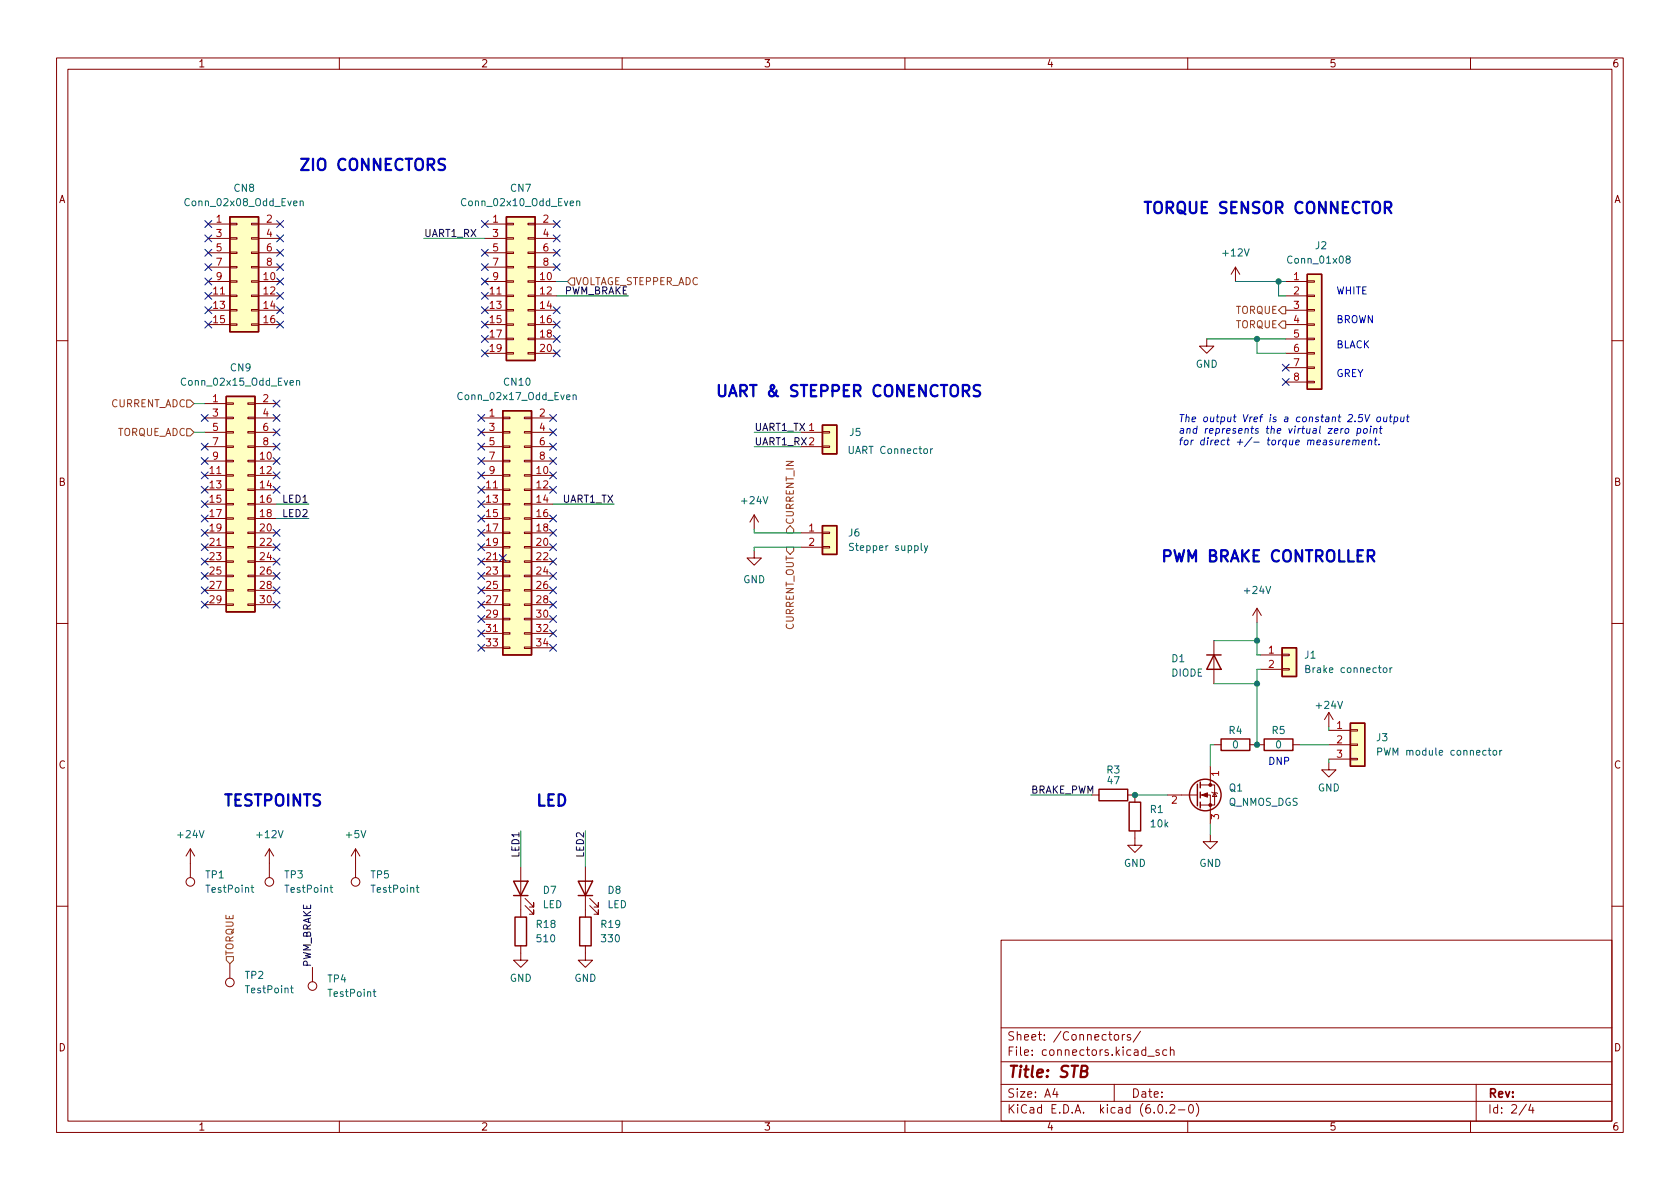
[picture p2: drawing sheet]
<svg xmlns="http://www.w3.org/2000/svg" width="297mm" height="210mm" viewBox="0 0 297 210" stroke-linecap="round" stroke-linejoin="round" font-family="sans-serif">
<g fill="none" stroke="#840000" stroke-width=".18">
<path d="M10 10.2h277v190.1h-277zM12 12.2h273v186.1h-273zM60 10.2v2M110 10.2v2M160 10.2v2M210 10.2v2M260 10.2v2M36.8 39.6h3.8M40.6 39.5h1.3v.2h-1.3zM44.4 39.5h1.3v.2h-1.3zM45.7 39.6h3.8M85.7 39.6h3.8"/>
<path d="M89.5 39.5h1.3v.2h-1.3zM93.3 39.5h1.3v.2h-1.3zM94.6 39.6h3.8M36.8 49.8h3.8M36.8 52.3h3.8M36.8 54.9h3.8M36.8 57.4h3.8M36.8 42.2h3.8M36.8 44.7h3.8M36.8 47.2h3.8M40.6 57.3h1.3v.2h-1.3zM40.6 54.7h1.3v.3h-1.3z"/>
<path d="M40.6 52.2h1.3v.2h-1.3zM40.6 49.7h1.3v.2h-1.3zM40.6 47.1h1.3v.3h-1.3zM40.6 44.6h1.3v.2h-1.3zM40.6 42h1.3v.3h-1.3zM44.4 57.3h1.3v.2h-1.3zM44.4 54.7h1.3v.3h-1.3zM44.4 52.2h1.3v.2h-1.3zM44.4 49.7h1.3v.2h-1.3zM44.4 47.1h1.3v.3h-1.3zM44.4 44.6h1.3v.2h-1.3zM44.4 42h1.3v.3h-1.3z"/>
<path d="M45.7 49.8h3.8M45.7 52.3h3.8M45.7 54.9h3.8M45.7 57.4h3.8M45.7 42.2h3.8M45.7 44.7h3.8M45.7 47.2h3.8M85.7 49.8h3.8M85.7 52.3h3.8M85.7 54.9h3.8M85.7 57.4h3.8M85.7 42.2h3.8"/>
<path d="M85.7 44.7h3.8M85.7 47.2h3.8M85.7 59.9h3.8M89.5 59.8h1.3v.3h-1.3zM89.5 57.3h1.3v.2h-1.3zM89.5 54.7h1.3v.3h-1.3zM89.5 52.2h1.3v.2h-1.3zM89.5 49.7h1.3v.2h-1.3zM89.5 47.1h1.3v.3h-1.3zM89.5 44.6h1.3v.2h-1.3zM89.5 42h1.3v.3h-1.3zM93.3 59.8h1.3v.3h-1.3z"/>
<path d="M93.3 57.3h1.3v.2h-1.3zM93.3 54.7h1.3v.3h-1.3zM93.3 52.2h1.3v.2h-1.3zM93.3 49.7h1.3v.2h-1.3zM93.3 47.1h1.3v.3h-1.3zM93.3 44.6h1.3v.2h-1.3zM93.3 42h1.3v.3h-1.3zM94.6 49.8h3.8M94.6 52.3h3.8M94.6 54.9h3.8M94.6 57.4h3.8M94.6 42.2h3.8"/>
<path d="M94.6 44.7h3.8M94.6 47.2h3.8M94.6 59.9h3.8M213.4 59.9v1.3h1.2l-1.2 1.3-1.3-1.3h1.3M218.4 47.2l-.7 1.3M218.4 47.2v2.6M218.4 47.2l.8 1.3M227.3 49.8h3.8M227.3 52.3h3.8M227.3 54.9h3.8M227.3 57.4h3.8M227.3 59.9h3.8"/>
<path d="M231.1 59.8h1.3v.3h-1.3zM231.1 57.3h1.3v.2h-1.3zM231.1 54.7h1.3v.3h-1.3zM231.1 52.2h1.3v.2h-1.3zM231.1 49.7h1.3v.2h-1.3zM10 60.2h2M36.2 71.4h3.8M36.2 73.9h3.8M36.2 76.4h3.8M36.2 79h3.8M40 78.9h1.3v.2h-1.3zM40 76.3h1.3v.3h-1.3z"/>
<path d="M40 73.8h1.3v.2h-1.3zM40 71.2h1.3v.3h-1.3zM43.8 78.9h1.3v.2h-1.3zM43.8 76.3h1.3v.3h-1.3zM43.8 73.8h1.3v.2h-1.3zM43.8 71.2h1.3v.3h-1.3zM45.1 71.4h3.8M45.1 73.9h3.8M45.1 76.4h3.8M45.1 79h3.8M85.1 73.9h3.8M85.1 76.4h3.8"/>
<path d="M85.1 79h3.8M85.7 62.5h3.8M88.9 78.9h1.3v.2h-1.3zM88.9 76.3h1.3v.3h-1.3zM88.9 73.8h1.3v.2h-1.3zM89.5 62.4h1.3v.2h-1.3zM92.7 78.9h1.3v.2h-1.3zM92.7 76.3h1.3v.3h-1.3zM92.7 73.8h1.3v.2h-1.3zM93.3 62.4h1.3v.2h-1.3zM94 73.9h3.8M94 76.4h3.8"/>
<path d="M94 79h3.8M94.6 62.5h3.8M141.6 76.4h3.8M141.6 79h3.8M145.4 78.9h1.3v.2h-1.3zM145.4 76.3h1.3v.3h-1.3zM227.3 62.5h3.8M227.3 65h3.8M227.3 67.6h3.8M231.1 67.4h1.3v.3h-1.3zM231.1 64.9h1.3v.2h-1.3zM231.1 62.4h1.3v.2h-1.3z"/>
<path d="M285 60.2h2M36.2 81.5h3.8M36.2 84.1h3.8M36.2 86.6h3.8M36.2 89.1h3.8M36.2 91.7h3.8M36.2 94.2h3.8M36.2 96.8h3.8M36.2 99.3h3.8M40 99.2h1.3v.2h-1.3zM40 96.6h1.3v.3h-1.3zM40 94.1h1.3v.3h-1.3z"/>
<path d="M40 91.6h1.3v.2h-1.3zM40 89h1.3v.3h-1.3zM40 86.5h1.3v.2h-1.3zM40 83.9h1.3v.3h-1.3zM40 81.4h1.3v.3h-1.3zM43.8 99.2h1.3v.2h-1.3zM43.8 96.6h1.3v.3h-1.3zM43.8 94.1h1.3v.3h-1.3zM43.8 91.6h1.3v.2h-1.3zM43.8 89h1.3v.3h-1.3zM43.8 86.5h1.3v.2h-1.3zM43.8 83.9h1.3v.3h-1.3z"/>
<path d="M43.8 81.4h1.3v.3h-1.3zM45.1 81.5h3.8M45.1 84.1h3.8M45.1 86.6h3.8M45.1 89.1h3.8M45.1 91.7h3.8M45.1 94.2h3.8M45.1 96.8h3.8M45.1 99.3h3.8M85.1 81.5h3.8M85.1 84.1h3.8M85.1 86.6h3.8"/>
<path d="M85.1 89.1h3.8M85.1 91.7h3.8M85.1 94.2h3.8M85.1 96.8h3.8M85.1 99.3h3.8M88.9 99.2h1.3v.2h-1.3zM88.9 96.6h1.3v.3h-1.3zM88.9 94.1h1.3v.3h-1.3zM88.9 91.6h1.3v.2h-1.3zM88.9 89h1.3v.3h-1.3zM88.9 86.5h1.3v.2h-1.3zM88.9 83.9h1.3v.3h-1.3z"/>
<path d="M88.9 81.4h1.3v.3h-1.3zM92.7 99.2h1.3v.2h-1.3zM92.7 96.6h1.3v.3h-1.3zM92.7 94.1h1.3v.3h-1.3zM92.7 91.6h1.3v.2h-1.3zM92.7 89h1.3v.3h-1.3zM92.7 86.5h1.3v.2h-1.3zM92.7 83.9h1.3v.3h-1.3zM92.7 81.4h1.3v.3h-1.3zM94 81.5h3.8M94 84.1h3.8M94 86.6h3.8"/>
<path d="M94 89.1h3.8M94 91.7h3.8M94 94.2h3.8M94 96.8h3.8M94 99.3h3.8M133.3 97.4v1.3h1.3l-1.3 1.2-1.2-1.2h1.2M133.3 91.1l-.7 1.2M133.3 91.1v2.5M133.3 91.1l.8 1.2M141.6 94.2h3.8M141.6 96.8h3.8M145.4 96.6h1.3v.3h-1.3z"/>
<path d="M145.4 94.1h1.3v.3h-1.3zM10 110.2h2M36.2 101.8h3.8M36.2 104.4h3.8M36.2 106.9h3.8M40 106.8h1.3v.3h-1.3zM40 104.3h1.3v.2h-1.3zM40 101.7h1.3v.3h-1.3zM43.8 106.8h1.3v.3h-1.3zM43.8 104.3h1.3v.2h-1.3zM43.8 101.7h1.3v.3h-1.3zM45.1 101.8h3.8"/>
<path d="M45.1 104.4h3.8M45.1 106.9h3.8M85.1 101.8h3.8M85.1 104.4h3.8M85.1 106.9h3.8M85.1 109.5h3.8M85.1 112h3.8M85.1 114.5h3.8M88.9 114.4h1.3v.3h-1.3zM88.9 111.9h1.3v.2h-1.3zM88.9 109.3h1.3v.3h-1.3zM88.9 106.8h1.3v.3h-1.3z"/>
<path d="M88.9 104.3h1.3v.2h-1.3zM88.9 101.7h1.3v.3h-1.3zM92.7 114.4h1.3v.3h-1.3zM92.7 111.9h1.3v.2h-1.3zM92.7 109.3h1.3v.3h-1.3zM92.7 106.8h1.3v.3h-1.3zM92.7 104.3h1.3v.2h-1.3zM92.7 101.7h1.3v.3h-1.3zM94 101.8h3.8M94 104.4h3.8M94 106.9h3.8M94 109.5h3.8"/>
<path d="M94 112h3.8M94 114.5h3.8M214.6 113.3v7.6M222.2 107.6l-.7 1.2M222.2 107.6v2.5M222.2 107.6l.8 1.2M222.9 115.8h3.8M222.9 118.4h3.8M226.7 118.2h1.3v.3h-1.3zM226.7 115.7h1.3v.2h-1.3zM285 110.2h2M212.2 138.8h2.6v3.6h-2.6"/>
<path d="M214 135.5v3.3M214.6 131.7h1.3M221 131.7h2.5M228.6 131.7h1.3M234.9 134.9v1.2h1.3l-1.3 1.3-1.2-1.3h1.2M234.9 131.7h3.9M234.9 129.2h3.9M234.9 134.2h3.9M234.9 126l-.7 1.2M234.9 126v2.5M234.9 126l.8 1.2M238.8 134.1h1.2v.3h-1.2z"/>
<path d="M238.8 131.6h1.2v.2h-1.2zM238.8 129h1.2v.3h-1.2zM33.7 150.1v5.1M33.7 150.1l-.8 1.3M33.7 150.1l.7 1.3M47.6 150.1l-.7 1.3M47.6 150.1v5.1M47.6 150.1l.8 1.3M62.9 150.1l-.8 1.3M62.9 150.1v5.1M62.9 150.1l.7 1.3M92.1 153.3v8.9"/>
<path d="M92.8 158.9l1.6 1.5v-.8v.8h-.8M103.5 153.3v8.9M104.3 158.9l1.5 1.5v-.8v.8h-.8M193 140.6h1.3M199.4 140.6h1.3v1.3M200.7 146.9v2.6h1.2l-1.2 1.2-1.3-1.2h1.3M206.4 140.6h5.3M212.2 140.6h1.8v5.1M214 147.6v1.2h1.3l-1.3 1.3-1.3-1.3h1.3M214.2 140.1l.2 .1h.7l.2 .1M214.8 140.2l.3 .6h-.7zM10 160.2h2"/>
<path d="M40.6 170.4v2.6M55.2 171.1v2.5M92.1 167.3v2.5h1.2l-1.2 1.3-1.3-1.3h1.3M92.8 160.1l1.6 1.6v-.8v.8h-.8M103.5 167.3v2.5h1.3l-1.3 1.3-1.3-1.3h1.3M104.3 160.1l1.5 1.6v-.8v.8h-.8M177 166.3h108v32h-108zM285 160.2h2M60 198.3v2M110 198.3v2M160 198.3v2M177 194.8h108"/>
<path d="M177 191.8h108M177 187.8h108M177 181.8h108M186.5 192.5l-.4 1h1M186.9 193v1M197 191.8v3M197.1 183.1l.2-.2 .4 .2 .1 .5-.2 .3h-.3l-.2-.1zM198.4 182.9v1M198.9 182.9l-.3 .1-.2 .2M199.9 183l-.4-.1-.2 .2 .1 .3 .5 .1v.4h-.6M201.6 182.4l-1.2 1.9M202.9 186.8h1.2"/>
<path d="M204.9 195.4l.2-.1a.81 .81 0 0 1 .6 .7 .81 .81 0 0 1-.3 .8h-.2a.81 .81 0 0 1-.6-.6 .81 .81 0 0 1 .3-.8zM204.9 185.7l-.3-.1-.2 .2v.3l.5 .1v.4h-.5M206.2 196.7v.1M206.3 185.7l-.4-.1-.3 .3v.4l.1 .3h.6M206.9 195.5l.5-.2 .2 .2 .1 .3-.9 1h.9M206.9 185.8l.2-.2 .4 .1 .1 .9M206.9 185.1v1.5M208.4 196.3h1.1M210 198.3v2M210.4 195.4l.1-.1a.81 .81 0 0 1 .6 .7 .81 .81 0 0 1-.3 .8h-.2a.81 .81 0 0 1-.5-.6 .81 .81 0 0 1 .3-.8zM211.5 195.1a1.72 1.72 0 0 1 0 2.3M260 198.3v2"/>
<path d="M261 191.8v6.5M269.9 195.3l-1.3 1.9M270.6 195.3l-.3 1h.9M271 195.8v1"/>
<circle cx="33.7" cy="156" r=".76"/>
<circle cx="47.6" cy="156" r=".76"/>
<circle cx="62.9" cy="156" r=".76"/>
<circle cx="40.6" cy="173.7" r=".76"/>
<circle cx="55.2" cy="174.4" r=".76"/>
</g>
<path d="M191.2 189.4l.8-.1a.46 .46 0 0 0 .3-.4 .46 .46 0 0 0-.3-.4h-.7l-.3 2h.8a.53 .53 0 0 0 .4-.5 .53 .53 0 0 0-.4-.6" fill="none" stroke="#840000" stroke-width=".4"/>
<g fill="#ffffc2" stroke="#ffffc2" stroke-width=".18">
<path d="M40 70.1h5.1v38.1h-5.1z"/>
<path d="M40.6 38.3h5.1v20.4h-5.1z"/>
<path d="M231.1 48.5h2.6v20.3h-2.6z"/>
<path d="M89.5 38.3h5.1v25.4h-5.1z"/>
<path d="M238.8 127.9h2.5v7.6h-2.5z"/>
<path d="M145.4 75.2h2.6v5.1h-2.6z"/>
<path d="M145.4 93h2.6v5h-2.6z"/>
<path d="M226.7 114.5h2.5v5.1h-2.5z"/>
<path d="M88.9 72.6h5.1v43.2h-5.1z"/>
</g>
<g fill="none" stroke="#840000" stroke-width=".25">
<path d="M40.6 38.3h5.1v20.4h-5.1zM89.5 38.3h5.1v25.4h-5.1zM231.1 48.5h2.6v20.3h-2.6zM40 70.1h5.1v38.1h-5.1zM88.9 72.6h5.1v43.2h-5.1zM145.4 75.2h2.6v5.1h-2.6zM145.4 93h2.6v5h-2.6zM213.4 115.8h2.5M214.6 115.8l1.3 2.6h-2.5zM226.7 114.5h2.5v5.1h-2.5zM194.3 139.6h5.1v2h-5.1zM211.7 138.7v3.8"/>
<path d="M212.2 138.3v1M215.9 130.7h5.1v2h-5.1zM223.5 130.7h5.1v2h-5.1zM238.8 127.9h2.5v7.6h-2.5zM90.8 155.8h2.5l-1.2 2.6zM90.8 158.4h2.5M102.2 155.8h2.6l-1.3 2.6zM102.2 158.4h2.6M199.6 141.9h2.1v5h-2.1zM212.2 140.1v1M212.2 141.9v1M91.1 162.2h2v5.1h-2z"/>
<path d="M102.5 162.2h2v5.1h-2z"/>
<circle cx="213.1" cy="140.6" r="2.79"/>
</g>
<g fill="none" stroke="#006464" stroke-width=".18">
<path d="M53.1 35.7l.1-.2 .4 .1v.8M53.1 35.5v.9M102 35.7l.1-.2 .3 .1 .1 .8M102 35.5v.9M238.2 45.8l-.2-.2 .1-.2 .1-.1h.4l.1 .2v.2l-.6 .2-.1 .2v.2l.2 .2h.3l.2-.2v-.4l-.2-.1M52.4 67.4l.2-.1h.3l.1 .8M52.4 67.3v.8M101.3 69.9l.2-.1 .3 .1 .1 .8M101.3 69.8v.9M164.5 79.4v.8M164.9 79.4l-.4 .2M163.4 96.5l.3 .8"/>
<path d="M164 96.5l-.4 1.1-.2 .2M230.9 118.3l.5-.1 .2-.2-.1-.2-.6-.1v1.2h.5l.2-.1v-.3l-.3-.2M244.6 118.2l.2-.1 .4 .1v.5l-.1 .2h-.3l-.2-.1zM245.8 118.1v.8M246.1 118.1l-.3 .2M243.6 132.9h.6l.1-.2v-.3l-.7-.1v1.2M264 132.8l.2-.1 .4 .1v.5l-.1 .2h-.3l-.2-.1zM265.2 132.7v.8M265.5 132.7l-.3 .2M44.4 156.9h.5M44.6 156.5v1.1l.3 .2M58.3 156.9h.5"/>
<path d="M58.5 156.5v1.1l.3 .2M73.6 156.9h.5M73.8 156.5v1.1l.3 .2M51.4 174.7h.4M51.5 174.3v1.1l.3 .2M66 175.4h.5M66.1 174.9v1.1l.4 .2"/>
</g>
<g fill="#840000" stroke="#840000" stroke-width=".18">
<path d="M212.5 140.6l1-.4v.8z"/>
<circle cx="214" cy="142.4" r=".25"/>
<circle cx="214" cy="138.8" r=".25"/>
</g>
<path d="M101 49.1h.6v1.3h-.6l-.7-.6zM226.7 56.8h.6v1.2h-.6l-.6-.6zM226.7 54.2h.6v1.3h-.6l-.6-.6zM33 70.7h.7l.6 .7-.6 .6h-.7zM33 75.8h.7l.6 .6-.6 .7h-.7zM139.1 96.8h1.2v.6l-.6 .6-.6-.6zM139.7 93l.6 .6v.6h-1.2v-.6zM40 169.2h1.3v.6l-.7 .6-.6-.6z" fill="none" stroke="#725600" stroke-width=".18"/>
<path d="M244.9 36.7h.7a.54 .54 0 0 0 .4-.5 .54 .54 0 0 0-.4-.5h-.7v2M245.3 36.7l.7 1M173.3 68.2l-.8-.1a.49 .49 0 0 0-.4 .5 .49 .49 0 0 0 .4 .4 .73 .73 0 0 1 .8 .5 .51 .51 0 0 1-.4 .6l-.8-.1" fill="none" stroke="#0000c2" stroke-width=".4"/>
<g fill="none" stroke="#0000c2" stroke-width=".18">
<path d="M235.6 77.9l-.3-.1-.2 .3 .5 .2-.1 .3h-.5M236.2 77.8v.8l.3 .1 .2-.2M236.8 77.8l-.1 .9M237.4 77.8l-.1 .9M237.5 75.8l-.4 .2M237.7 77.8l-.4 .3M237.9 75.9l.2-.1 .4 .1v.5l-.2 .2h-.3l-.2-.1zM238.1 78.2l.6-.1-.1-.2h-.4l-.2 .6 .2 .2 .3-.1M239.2 77.9l.2-.1 .3 .1v.8M239.3 77.8l-.2 .9M239.8 78l.2-.2 .3 .1-.1 .8M240 75.8h.4l.2 .2-.2 .6h-.5"/>
<path d="M240 75.8l-.1 1.2M240.8 78.2l.7-.1-.1-.2h-.5l-.1 .6 .2 .2 .3-.1M241.2 75.9l.2-.1 .3 .1v.5l-.1 .2h-.3l-.2-.1zM241.4 73.3l.2 1.3 .6-1.3M242 77.9l.2-.1 .3 .1v.8M242 77.8l-.1 .9M242.3 75.8l-.1 .8M242.4 75.4v.1M242.9 75.9l.2-.1h.3v.8M242.9 75.8l-.1 .8M243 77.8h.5M243.2 77.4l-.1 1.1 .3 .2"/>
<path d="M243.5 73.9l.2-.2 .4 .2v.4l-.2 .2-.3 .1-.1-.1zM243.8 78.5v.2M243.9 75.8h.5M244.1 75.4l-.1 1 .3 .2M244.7 73.7v.8l.3 .1 .1-.1M245.2 73.7l-.1 .9M245.7 73.7h.4M245.9 73.3l-.1 1.1 .2 .2M246.6 73.8h.4l.1 .5-.3 .3-.3-.1M246.6 73.7l-.2 1.3M247.7 73.7v.8l.3 .1 .2-.1M248.3 73.7l-.1 .9"/>
<path d="M248.7 73.7h.5M248.9 73.3l-.1 1.1 .3 .2"/>
</g>
<g fill="none" stroke="#009600" stroke-width=".18">
<path d="M74.9 42.2h10.8M98.4 49.8h1.9M98.4 52.3h12.7M213.4 59.9h13.9M218.4 49.8h8.9M222.2 59.9v2.6h5.1M226.1 49.8v2.5h1.2M34.3 76.4h1.9M34.3 71.4h1.9M133.3 76.4h8.3M133.3 79h8.3M48.9 89.1h5.7"/>
<path d="M48.9 91.7h5.7M97.8 89.1h10.8M133.3 93.6v.6h8.3M141.6 96.8h-8.3v.6M214.6 113.3h7.6M222.2 110.1v5.7h.7M222.9 118.4h-.7v13.3M214.6 120.9h7.6M214.6 131.7h-.6v3.8M229.9 131.7h5M234.9 128.5v.7M234.9 134.2v.7"/>
<path d="M92.1 146.9v6.4M103.5 146.9v6.4M182.2 140.6h10.8M200.7 140.6h5.7M214 145.7v1.9"/>
</g>
<g fill="none" stroke="#000084" stroke-width=".18">
<path d="M36.2 39l1.2 1.2M37.4 39l-1.2 1.2M48.9 39l1.2 1.2M50.1 39l-1.2 1.2M85.1 39l1.2 1.2M86.3 39l-1.2 1.2M97.8 39l1.2 1.2M99 39l-1.2 1.2M36.2 44.1l1.2 1.2M36.2 46.6l1.2 1.2M36.2 49.2l1.2 1.2M36.2 41.5l1.2 1.3"/>
<path d="M36.2 51.7l1.2 1.2M36.2 54.2l1.2 1.3M36.2 56.8l1.2 1.2M37.4 51.7l-1.2 1.2M37.4 56.8l-1.2 1.2M37.4 54.2l-1.2 1.3M37.4 44.1l-1.2 1.2M37.4 46.6l-1.2 1.2M37.4 49.2l-1.2 1.2M37.4 41.5l-1.2 1.3M48.9 44.1l1.2 1.2M48.9 46.6l1.2 1.2"/>
<path d="M48.9 41.5l1.2 1.3M48.9 56.8l1.2 1.2M48.9 51.7l1.2 1.2M48.9 54.2l1.2 1.3M48.9 49.2l1.2 1.2M50.1 44.1l-1.2 1.2M50.1 46.6l-1.2 1.2M50.1 41.5l-1.2 1.3M50.1 51.7l-1.2 1.2M50.1 56.8l-1.2 1.2M50.1 54.2l-1.2 1.3M50.1 49.2l-1.2 1.2"/>
<path d="M85.1 59.3l1.2 1.2M85.1 56.8l1.2 1.2M85.1 46.6l1.2 1.2M85.1 49.2l1.2 1.2M85.1 51.7l1.2 1.2M85.1 54.2l1.2 1.3M85.1 44.1l1.2 1.2M86.3 46.6l-1.2 1.2M86.3 49.2l-1.2 1.2M86.3 59.3l-1.2 1.2M86.3 54.2l-1.2 1.3M86.3 51.7l-1.2 1.2"/>
<path d="M86.3 56.8l-1.2 1.2M86.3 44.1l-1.2 1.2M97.8 56.8l1.2 1.2M97.8 54.2l1.2 1.3M97.8 46.6l1.2 1.2M97.8 44.1l1.2 1.2M97.8 41.5l1.2 1.3M97.8 59.3l1.2 1.2M99 46.6l-1.2 1.2M99 54.2l-1.2 1.3M99 41.5l-1.2 1.3M99 56.8l-1.2 1.2"/>
<path d="M99 44.1l-1.2 1.2M99 59.3l-1.2 1.2M35.6 73.3l1.2 1.2M35.6 78.4l1.2 1.2M36.8 73.3l-1.2 1.2M36.8 78.4l-1.2 1.2M48.3 78.4l1.2 1.2M48.3 75.8l1.2 1.3M48.3 70.8l1.2 1.2M48.3 73.3l1.2 1.2M49.5 78.4l-1.2 1.2M49.5 75.8l-1.2 1.3"/>
<path d="M49.5 70.8l-1.2 1.2M49.5 73.3l-1.2 1.2M84.5 73.3l1.2 1.2M84.5 78.4l1.2 1.2M84.5 75.8l1.2 1.3M85.1 61.9l1.2 1.2M85.7 73.3l-1.2 1.2M85.7 78.4l-1.2 1.2M85.7 75.8l-1.2 1.3M86.3 61.9l-1.2 1.2M97.2 73.3l1.2 1.2M97.2 75.8l1.2 1.3"/>
<path d="M97.2 78.4l1.2 1.2M97.8 61.9l1.2 1.2M98.4 73.3l-1.2 1.2M98.4 75.8l-1.2 1.3M98.4 78.4l-1.2 1.2M99 61.9l-1.2 1.2M226.7 66.9l1.2 1.3M226.7 64.4l1.2 1.2M227.9 66.9l-1.2 1.3M227.9 64.4l-1.2 1.2M35.6 83.5l1.2 1.2M35.6 91.1l1.2 1.2"/>
<path d="M35.6 98.7l1.2 1.2M35.6 80.9l1.2 1.2M35.6 86l1.2 1.2M35.6 96.2l1.2 1.2M35.6 93.6l1.2 1.2M35.6 88.5l1.2 1.3M36.8 93.6l-1.2 1.2M36.8 91.1l-1.2 1.2M36.8 96.2l-1.2 1.2M36.8 88.5l-1.2 1.3M36.8 98.7l-1.2 1.2M36.8 83.5l-1.2 1.2"/>
<path d="M36.8 80.9l-1.2 1.2M36.8 86l-1.2 1.2M48.3 80.9l1.2 1.2M48.3 83.5l1.2 1.2M48.3 86l1.2 1.2M48.3 96.2l1.2 1.2M48.3 98.7l1.2 1.2M48.3 93.6l1.2 1.2M49.5 80.9l-1.2 1.2M49.5 83.5l-1.2 1.2M49.5 86l-1.2 1.2M49.5 96.2l-1.2 1.2"/>
<path d="M49.5 93.6l-1.2 1.2M49.5 98.7l-1.2 1.2M84.5 83.5l1.2 1.2M84.5 86l1.2 1.2M84.5 80.9l1.2 1.2M84.5 98.7l1.2 1.2M84.5 96.2l1.2 1.2M84.5 88.5l1.2 1.3M84.5 93.6l1.2 1.2M84.5 91.1l1.2 1.2M85.7 83.5l-1.2 1.2M85.7 86l-1.2 1.2"/>
<path d="M85.7 80.9l-1.2 1.2M85.7 88.5l-1.2 1.3M85.7 91.1l-1.2 1.2M85.7 98.7l-1.2 1.2M85.7 93.6l-1.2 1.2M85.7 96.2l-1.2 1.2M88.3 98.1l1.2 1.2M89.5 98.1l-1.2 1.2M97.2 96.2l1.2 1.2M97.2 86l1.2 1.2M97.2 93.6l1.2 1.2M97.2 91.1l1.2 1.2"/>
<path d="M97.2 80.9l1.2 1.2M97.2 83.5l1.2 1.2M97.2 98.7l1.2 1.2M98.4 96.2l-1.2 1.2M98.4 91.1l-1.2 1.2M98.4 98.7l-1.2 1.2M98.4 93.6l-1.2 1.2M98.4 86l-1.2 1.2M98.4 80.9l-1.2 1.2M98.4 83.5l-1.2 1.2M35.6 106.3l1.2 1.2M35.6 103.8l1.2 1.2"/>
<path d="M35.6 101.2l1.2 1.3M36.8 106.3l-1.2 1.2M36.8 103.8l-1.2 1.2M36.8 101.2l-1.2 1.3M48.3 103.8l1.2 1.2M48.3 106.3l1.2 1.2M48.3 101.2l1.2 1.3M49.5 103.8l-1.2 1.2M49.5 106.3l-1.2 1.2M49.5 101.2l-1.2 1.3M84.5 103.8l1.2 1.2M84.5 108.9l1.2 1.2"/>
<path d="M84.5 101.2l1.2 1.3M84.5 111.4l1.2 1.2M84.5 106.3l1.2 1.2M84.5 113.9l1.2 1.3M85.7 108.9l-1.2 1.2M85.7 103.8l-1.2 1.2M85.7 101.2l-1.2 1.3M85.7 111.4l-1.2 1.2M85.7 106.3l-1.2 1.2M85.7 113.9l-1.2 1.3M97.2 111.4l1.2 1.2M97.2 108.9l1.2 1.2"/>
<path d="M97.2 106.3l1.2 1.2M97.2 113.9l1.2 1.3M97.2 101.2l1.2 1.3M97.2 103.8l1.2 1.2M98.4 111.4l-1.2 1.2M98.4 101.2l-1.2 1.3M98.4 108.9l-1.2 1.2M98.4 106.3l-1.2 1.2M98.4 113.9l-1.2 1.3M98.4 103.8l-1.2 1.2"/>
</g>
<g fill="#009600" stroke="#009600" stroke-width=".18">
<circle cx="222.2" cy="113.3" r=".46"/>
<circle cx="222.2" cy="131.7" r=".46"/>
<circle cx="200.7" cy="140.6" r=".46"/>
<circle cx="222.2" cy="120.9" r=".46"/>
<circle cx="222.2" cy="59.9" r=".46"/>
<circle cx="226.1" cy="49.8" r=".46"/>
</g>
<g font-size="2.8" fill="#0000c2">
<text x="52.7" y="30.2">ZIO CONNECTORS</text>
<text x="201.9" y="37.8">TORQUE SENSOR CONNECTOR</text>
<text x="126.4" y="70.2">UART &amp; STEPPER CONENCTORS</text>
<text x="205.1" y="99.4">PWM BRAKE CONTROLLER</text>
<text x="39.4" y="142.6">TESTPOINTS</text>
<text x="94.6" y="142.6">LED</text>
</g>
<text font-size="2.8" fill="#840000" x="178" y="190.6">Title: STB</text>
<g font-size="2.1" fill="#840000">
<text x="178" y="184">Sheet: /Connectors/</text>
<text x="178" y="186.7">File: connectors.kicad_sch</text>
<text x="178" y="196.9">KiCad E.D.A. kicad (6.0.2-0)</text>
<text x="178" y="194.1">Size: A4</text>
<text x="200" y="194.1">Date:</text>
<text x="263" y="194.1">Rev:</text>
<text x="263" y="196.9">Id: 2/4</text>
</g>
<g font-size="1.8" fill="#840000">
<text x="35" y="11.9">1</text>
<text x="85" y="11.9">2</text>
<text x="135" y="11.9">3</text>
<text x="185" y="11.9">4</text>
<text x="235" y="11.9">5</text>
<text x="285" y="11.9">6</text>
<text x="10.3" y="35.9">A</text>
<text x="285.3" y="35.9">A</text>
<text x="10.3" y="85.9">B</text>
<text x="285.3" y="85.9">B</text>
<text x="10.3" y="135.9">C</text>
<text x="285.3" y="135.9">C</text>
<text x="10.3" y="185.9">D</text>
<text x="285.3" y="185.9">D</text>
<text x="35" y="199.9">1</text>
<text x="85" y="199.9">2</text>
<text x="135" y="199.9">3</text>
<text x="185" y="199.9">4</text>
<text x="235" y="199.9">5</text>
<text x="285" y="199.9">6</text>
</g>
<g font-size="1.8" fill="#006464">
<text x="41.4" y="33.9">CN8</text>
<text x="90.3" y="33.9">CN7</text>
<text x="33.1" y="36.4">Conn_02x08_Odd_Even</text>
<text x="82" y="36.4">Conn_02x10_Odd_Even</text>
<text x="216.4" y="45.3">+12V</text>
<text x="228" y="46.6">Conn_01x08</text>
<text x="232.6" y="44.1">J2</text>
<text x="40.8" y="65.7">CN9</text>
<text x="211.4" y="65">GND</text>
<text x="32.5" y="68.2">Conn_02x15_Odd_Even</text>
<text x="81.4" y="70.7">Conn_02x17_Odd_Even</text>
<text x="89.2" y="68.2">CN10</text>
<text x="150.2" y="77.1">J5</text>
<text x="150.3" y="80.3">UART Connector</text>
<text x="131.3" y="89.1">+24V</text>
<text x="150" y="94.9">J6</text>
<text x="150.7" y="97.4">Stepper supply</text>
<text x="131.4" y="103.1">GND</text>
<text x="220.2" y="105">+24V</text>
<text x="207.1" y="119.6">DIODE</text>
<text x="207.2" y="117.1">D1</text>
<text x="230.7" y="116.5">J1</text>
<text x="231.4" y="119">Brake connector</text>
<text x="232.9" y="125.3">+24V</text>
<text x="217.3" y="129.8">R4</text>
<text x="224.9" y="129.8">R5</text>
<text x="243.4" y="131.1">J3</text>
<text x="195.7" y="136.8">R3</text>
<text x="217.9" y="132.3">0</text>
<text x="225.6" y="132.3">0</text>
<text x="244.4" y="133.6">PWM module connector</text>
<text x="195.9" y="138.7">47</text>
<text x="203.4" y="143.8">R1</text>
<text x="217.2" y="142.5">Q_NMOS_DGS</text>
<text x="217.3" y="139.9">Q1</text>
<text x="233" y="139.9">GND</text>
<text x="31.6" y="148.2">+24V</text>
<text x="45.5" y="148.2">+12V</text>
<text x="61.3" y="148.2">+5V</text>
<text x="203.5" y="146.3">10k</text>
<text x="36.4" y="155.3">TP1</text>
<text x="50.3" y="155.3">TP3</text>
<text x="65.6" y="155.3">TP5</text>
<text x="198.7" y="153.3">GND</text>
<text x="212" y="153.3">GND</text>
<text x="36.6" y="157.9">TestPoint</text>
<text x="50.6" y="157.9">TestPoint</text>
<text x="65.8" y="157.9">TestPoint</text>
<text x="95.9" y="160.6">LED</text>
<text x="96.1" y="158">D7</text>
<text x="107.3" y="160.6">LED</text>
<text x="107.5" y="158">D8</text>
<text x="94.9" y="164.1">R18</text>
<text x="95" y="166.6">510</text>
<text x="106.3" y="164.1">R19</text>
<text x="106.5" y="166.6">330</text>
<text x="43.4" y="173.1">TP2</text>
<text x="58" y="173.7">TP4</text>
<text x="90.1" y="173.6">GND</text>
<text x="101.5" y="173.6">GND</text>
<text x="43.6" y="175.6">TestPoint</text>
<text x="58.2" y="176.3">TestPoint</text>
</g>
<g font-size="1.8" fill="#a90000">
<text x="38.2" y="39.4">1</text>
<text x="38.2" y="41.9">3</text>
<text x="47.1" y="39.4">2</text>
<text x="47.1" y="41.9">4</text>
<text x="87.1" y="39.4">1</text>
<text x="87.1" y="41.9">3</text>
<text x="96" y="39.4">2</text>
<text x="96" y="41.9">4</text>
<text x="38.2" y="44.4">5</text>
<text x="38.2" y="47">7</text>
<text x="47.1" y="44.4">6</text>
<text x="47.1" y="47">8</text>
<text x="87.1" y="44.4">5</text>
<text x="87.1" y="47">7</text>
<text x="96" y="44.4">6</text>
<text x="96" y="47">8</text>
<text x="37.8" y="52.1">11</text>
<text x="38.2" y="49.5">9</text>
<text x="46.6" y="49.5">10</text>
<text x="46.6" y="52.1">12</text>
<text x="86.6" y="52.1">11</text>
<text x="87.1" y="49.5">9</text>
<text x="95.5" y="49.5">10</text>
<text x="95.5" y="52.1">12</text>
<text x="228.7" y="49.5">1</text>
<text x="228.7" y="52.1">2</text>
<text x="37.8" y="54.6">13</text>
<text x="37.8" y="57.1">15</text>
<text x="46.6" y="54.6">14</text>
<text x="46.6" y="57.1">16</text>
<text x="86.6" y="54.6">13</text>
<text x="86.6" y="57.1">15</text>
<text x="86.6" y="59.7">17</text>
<text x="95.5" y="54.6">14</text>
<text x="95.5" y="57.1">16</text>
<text x="95.5" y="59.7">18</text>
<text x="228.7" y="54.6">3</text>
<text x="228.7" y="57.1">4</text>
<text x="228.7" y="59.7">5</text>
<text x="86.6" y="62.2">19</text>
<text x="95.5" y="62.2">20</text>
<text x="228.7" y="62.2">6</text>
<text x="228.7" y="64.8">7</text>
<text x="37.6" y="71.1">1</text>
<text x="46.5" y="71.1">2</text>
<text x="228.7" y="67.3">8</text>
<text x="37.6" y="73.7">3</text>
<text x="37.6" y="76.2">5</text>
<text x="46.5" y="73.7">4</text>
<text x="46.5" y="76.2">6</text>
<text x="86.5" y="73.7">1</text>
<text x="86.5" y="76.2">3</text>
<text x="95.4" y="73.7">2</text>
<text x="95.4" y="76.2">4</text>
<text x="37.1" y="83.8">11</text>
<text x="37.6" y="78.7">7</text>
<text x="37.6" y="81.3">9</text>
<text x="46" y="81.3">10</text>
<text x="46" y="83.8">12</text>
<text x="46.5" y="78.7">8</text>
<text x="86.5" y="78.7">5</text>
<text x="86.5" y="81.3">7</text>
<text x="86.5" y="83.8">9</text>
<text x="94.9" y="83.8">10</text>
<text x="95.4" y="78.7">6</text>
<text x="95.4" y="81.3">8</text>
<text x="37.1" y="86.4">13</text>
<text x="37.1" y="88.9">15</text>
<text x="46" y="86.4">14</text>
<text x="46" y="88.9">16</text>
<text x="86" y="86.4">11</text>
<text x="86" y="88.9">13</text>
<text x="94.9" y="86.4">12</text>
<text x="94.9" y="88.9">14</text>
<text x="37.1" y="91.4">17</text>
<text x="37.1" y="94">19</text>
<text x="46" y="91.4">18</text>
<text x="46" y="94">20</text>
<text x="86" y="91.4">15</text>
<text x="86" y="94">17</text>
<text x="94.9" y="91.4">16</text>
<text x="94.9" y="94">18</text>
<text x="143" y="94">1</text>
<text x="37.1" y="96.5">21</text>
<text x="37.1" y="99.1">23</text>
<text x="37.1" y="101.6">25</text>
<text x="46" y="96.5">22</text>
<text x="46" y="99.1">24</text>
<text x="46" y="101.6">26</text>
<text x="86" y="96.5">19</text>
<text x="86" y="99.1">21</text>
<text x="86" y="101.6">23</text>
<text x="94.9" y="96.5">20</text>
<text x="94.9" y="99.1">22</text>
<text x="94.9" y="101.6">24</text>
<text x="143" y="96.5">2</text>
<text x="37.1" y="104.1">27</text>
<text x="37.1" y="106.7">29</text>
<text x="46" y="104.1">28</text>
<text x="46" y="106.7">30</text>
<text x="86" y="104.1">25</text>
<text x="86" y="106.7">27</text>
<text x="94.9" y="104.1">26</text>
<text x="94.9" y="106.7">28</text>
<text x="86" y="109.2">29</text>
<text x="86" y="111.8">31</text>
<text x="94.9" y="109.2">30</text>
<text x="94.9" y="111.8">32</text>
<text x="86" y="114.3">33</text>
<text x="94.9" y="114.3">34</text>
<text x="224.3" y="115.6">1</text>
<text x="224.3" y="118.1">2</text>
<text x="236.4" y="128.9">1</text>
<text x="236.4" y="131.4">2</text>
<text x="215.5" y="137.3" transform="rotate(-90 215.5 137.3)">1</text>
<text x="236.4" y="134">3</text>
<text x="207.2" y="142.1">2</text>
<text x="215.5" y="144.9" transform="rotate(-90 215.5 144.9)">3</text>
</g>
<g font-size="1.8" fill="#0f0f0f">
<text x="74.9" y="41.9">UART1_RX</text>
<text x="99.5" y="52.1">PWM_BRAKE</text>
<text x="133.3" y="76.2">UART1_TX 1</text>
<text x="133.3" y="78.7">UART1_RX 2</text>
<text x="50.1" y="88.9">LED1</text>
<text x="99.4" y="88.9">UART1_TX</text>
<text x="50.1" y="91.4">LED2</text>
<text x="182.2" y="140.3">BRAKE_PWM</text>
<text x="91.8" y="151.5" transform="rotate(-90 91.8 151.5)">LED1</text>
<text x="103.2" y="151.5" transform="rotate(-90 103.2 151.5)">LED2</text>
<text x="55" y="171.1" transform="rotate(-90 55 171.1)">PWM_BRAKE</text>
</g>
<g font-size="1.8" fill="#725600">
<text x="101.7" y="50.4">VOLTAGE_STEPPER_ADC</text>
<text x="218.4" y="58">TORQUE</text>
<text x="218.4" y="55.5">TORQUE</text>
<text x="19.5" y="72">CURRENT_ADC</text>
<text x="20.5" y="77.1">TORQUE_ADC</text>
<text x="140.3" y="92.9" transform="rotate(-90 140.3 92.9)">CURRENT_IN</text>
<text x="140.3" y="111.5" transform="rotate(-90 140.3 111.5)">CURRENT_OUT</text>
<text x="41.3" y="169.1" transform="rotate(-90 41.3 169.1)">TORQUE</text>
</g>
<g font-size="1.8" fill="#0000c2">
<text x="236.2" y="52.1">WHITE</text>
<text x="236.2" y="57.1">BROWN</text>
<text x="236.2" y="61.6">BLACK</text>
<text x="236.2" y="66.7">GREY</text>
<text x="208.3" y="74.6">The output Vref is a constant 2.5V output</text>
<text x="208.3" y="76.7">and represents the virtual zero point</text>
<text x="208.3" y="78.7">for direct +/- torque measurement.</text>
<text x="224.2" y="135.2">DNP</text>
</g>
</svg>
